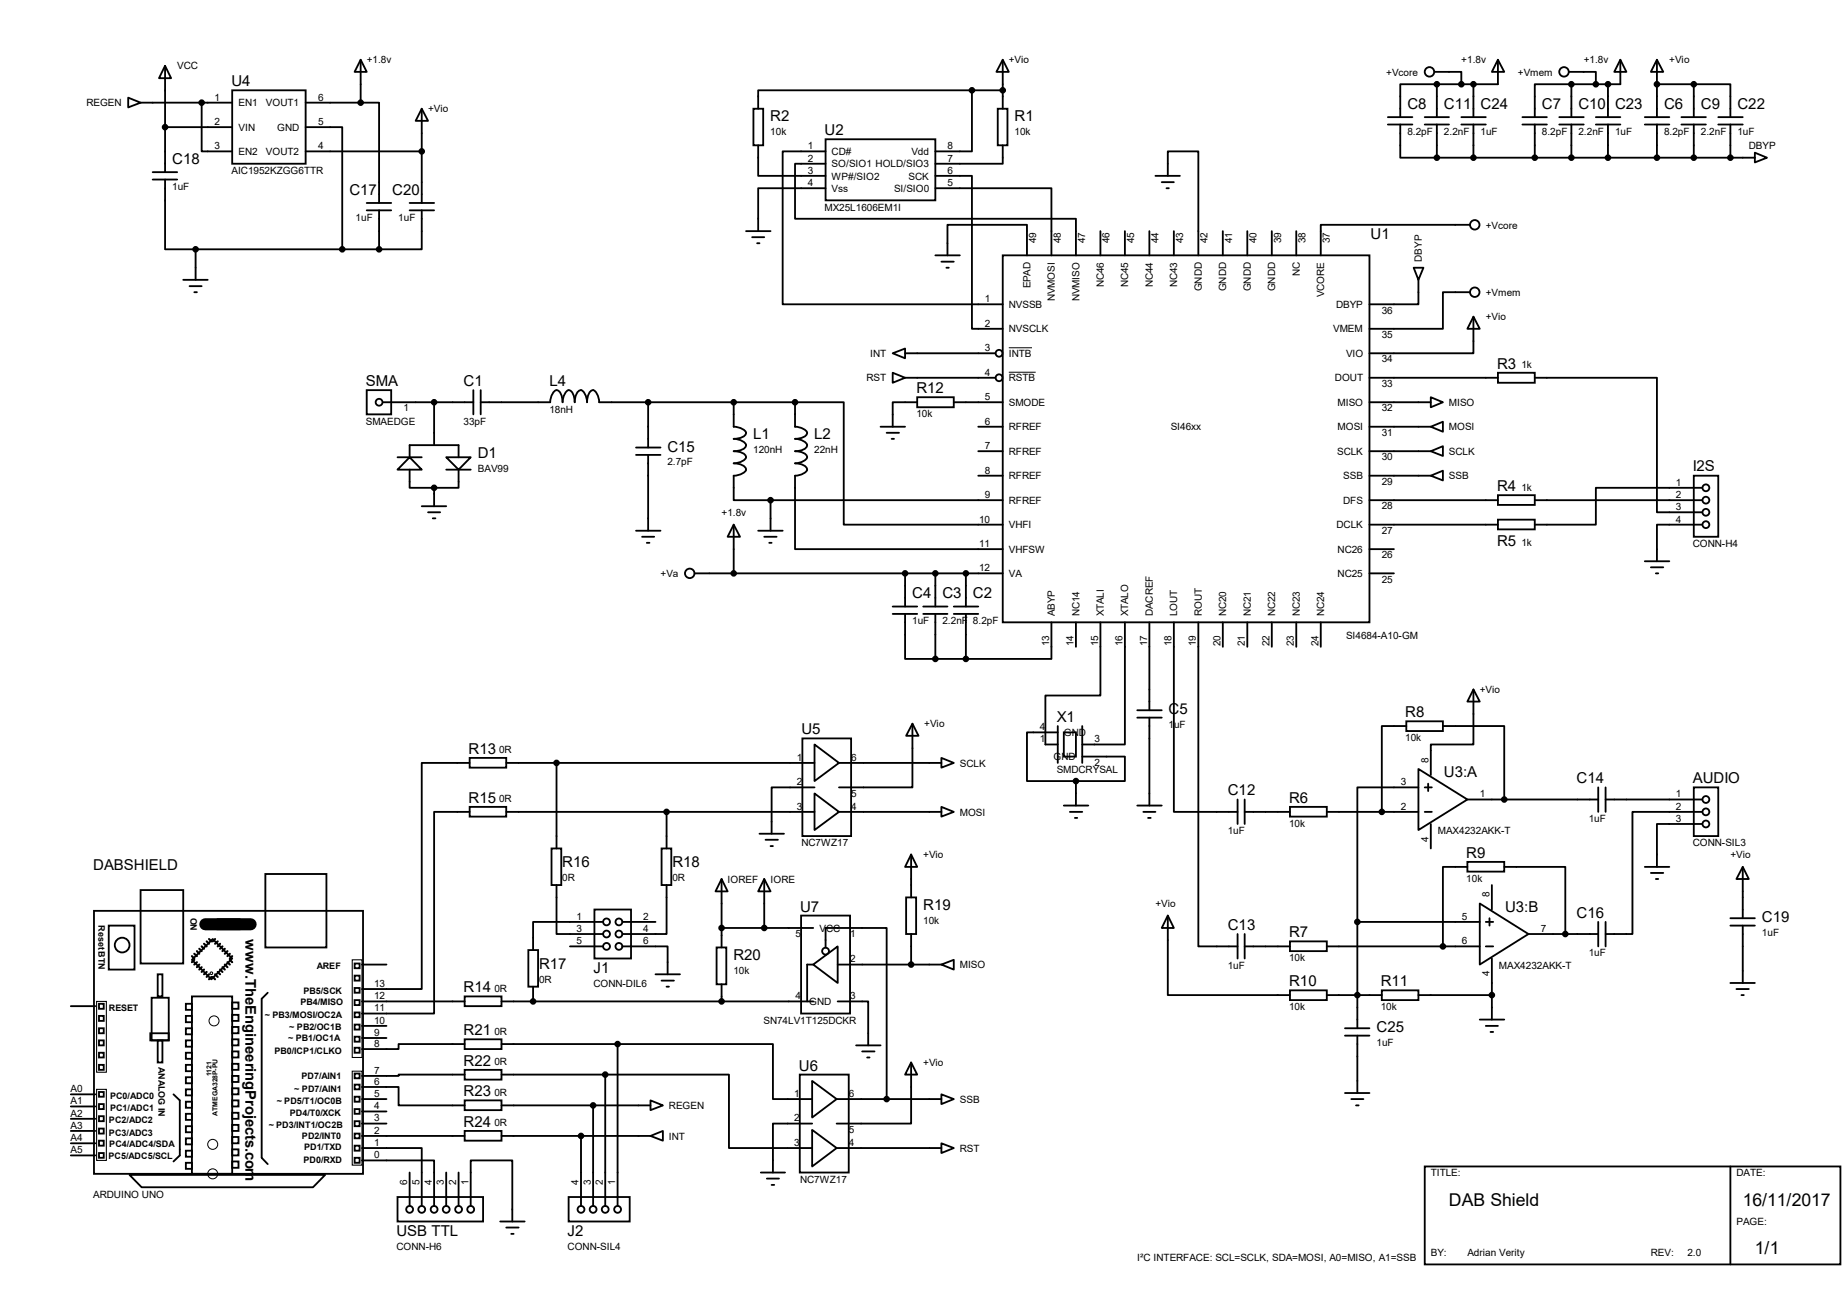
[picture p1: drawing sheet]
<svg xmlns="http://www.w3.org/2000/svg" width="297mm" height="210mm" viewBox="0 0 297 210" stroke-linecap="round" stroke-linejoin="round" font-family="sans-serif">
<g fill="none" stroke="#000" stroke-width=".3">
<path d="M20.6 15.7l2 .8-2 .8zM22.6 16.5h14.7M26.5 10.6l1 2h-1.9zM26.5 10.6v17.1M32.4 16.5v7.8h4.9M37.3 14.5h11.8v11.8h-11.8zM49.1 16.5h8.9M58 9.6l1 2h-2zM58 16.5h3v16.1M58 9.6v6.9M67.8 17.5l1 1.9h-2zM67.8 17.5v15.1"/>
<path d="M121.2 17.5h1.5v5.9h-1.5zM156.3 14.5v9.8h-5.9M156.3 14.5h-34.4v3M156.3 14.5h4.9M160.4 17.5h1.6v5.9h-1.6zM161.2 9.6l1 2h-2zM161.2 9.6v7.9M223.2 18.8h3.9M229.1 18.8h3.9M230.7 11.6h4.3v1.9M231.1 13.5h-5.9v5.3M231.1 13.5v5.3"/>
<path d="M235 18.8h3.9M236.9 13.5v5.3M240.9 9.6l1 2h-2zM240.9 9.6v3.9h-9.8M244.8 18.8h4M250.7 18.8h4M252.3 11.6h4.3v1.9M252.7 13.5h-5.9v5.3M252.7 13.5v5.3M256.6 18.8h4M258.6 13.5v5.3M260.6 9.6l.9 2h-1.9z"/>
<path d="M260.6 9.6v3.9h-7.9M264.5 18.8h3.9M266.4 9.6l1.1 2h-2zM266.4 13.5h.1M266.4 9.6v9.2M266.4 13.5h6M270.4 18.8h3.9M272.4 13.5h5.9v5.3M272.4 13.5v5.3M276.3 18.8h3.9M24.6 27.7h3.9M24.6 28.9h3.9"/>
<path d="M26.5 28.9v11.2h5M26.5 20.4h10.8M49.1 20.4h5.9v19.7M49.1 24.3h18.7M59 32.6h3.9M59 33.8h3.9M61 33.8v6.3M65.9 32.6h3.9M65.9 33.8h3.9M67.8 33.8v6.3h-6.8M120 37.2h3.9M120.9 38.1h2"/>
<path d="M121.8 39.1h.3M121.9 23.4v4.9h10.9M132.8 22.4h17.6v9.8h-17.6zM132.8 24.3h-6.9v24.6h35.3M132.8 26.3h-5v8.9h45.2v5.9M132.8 30.3h-10.9v6.9M150.4 30.3h18.7v10.8M150.4 28.3h5.9v24.6h4.9M161.2 23.4v2.9h-10.8M177 37.2v3.9M180.9 37.2v3.9M184.8 37.2v3.9"/>
<path d="M185.8 28.3h3.9M186.8 29.3h2M187.6 30.3h.4M187.8 28.3v-4h4.9v16.8M188.8 37.2v3.9M196.6 37.2v3.9M200.6 37.2v3.9M204.5 37.2v3.9M208.4 37.2v3.9M223.2 20h3.9M225.2 20v5.4h5.9M229.1 20h3.9"/>
<path d="M231.1 20v5.4M231.1 25.4h51.1M235 20h3.9M236.3 36.2h-23.9v4.9M236.9 20v5.4M244.8 20h4M246.8 20v5.4M250.7 20h4M252.7 20v5.4M256.6 20h4M258.6 20v5.4M264.5 20h3.9"/>
<path d="M266.4 20v5.4M270.4 20h3.9M272.4 20v5.4M276.3 20h3.9M278.3 20v5.4M282.2 24.6l1.9 .8-1.9 .7zM29.5 45h3.9M30.5 46h1.9M31.2 47h.5M31.5 40.1v4.9M31.5 40.1h29.5M143.6 59.9l1.9 .8-1.9 .9z"/>
<path d="M143.6 56.8l1.9-.8v1.6zM145.5 56.8h14.6M150.4 41.1h3.9M151.4 42.1h2M152.2 43.1h.4M152.4 41.1v-4.9h12.7v4.9M161.2 41.1h59v59h-59zM227.3 43.1h1.6l-.8 1.9zM228.1 45v3.9h-7.9M236.3 47h-4.3v5.9h-11.8M236.9 50.9l1.1 2h-2zM236.9 50.9v5.9h-16.7"/>
<path d="M240.9 59.9h5.9v1.7h-5.9zM59 62.7h3.9v3.9h-3.9zM61.6 64.7h14.5M63.9 73.5h3.9M65.9 73.5l1.9 2h-3.9zM65.9 75.5v2.9h3.9M65.9 73.5v-1.9h7.8v1.9M69.8 64.7v6.9M69.8 78.4v3M71.8 73.5h3.9l-2 2zM71.8 75.5h3.9M73.7 75.5v2.9h-3.9"/>
<path d="M76.1 62.7v3.9M77.3 64.7h11.2a2.14 2.14 0 0 1 1-2 1.38 1.38 0 0 1 .9 1.4l.1 .6a2.21 2.21 0 0 1 .9-2 1.38 1.38 0 0 1 1 1.4v.6a2.36 2.36 0 0 1 .7-1.9l.3-.1a1.92 1.92 0 0 1 1 2 2.39 2.39 0 0 1 .6-1.9l.4-.1a1.92 1.92 0 0 1 1 2h31.4M77.3 62.7v3.9M102.3 72h3.9M102.3 73.2h3.9M104.2 64.7v7.3M104.2 73.2v12.1M118 64.7v3.9a2.25 2.25 0 0 1 2 1 1.38 1.38 0 0 1-1.4 .9l-.6 .1a2.18 2.18 0 0 1 2 1 1.38 1.38 0 0 1-1.4 .9l-.6 .1a2.45 2.45 0 0 1 1.9 .6l.1 .3a1.94 1.94 0 0 1-2 1 2.41 2.41 0 0 1 1.9 .7l.1 .3a1.94 1.94 0 0 1-2 1v3.9h5.9M127.8 64.7v3.9a2.21 2.21 0 0 1 2 1 1.38 1.38 0 0 1-1.4 .9l-.6 .1a2.14 2.14 0 0 1 2 1 1.38 1.38 0 0 1-1.4 .9l-.6 .1a2.39 2.39 0 0 1 1.9 .6l.1 .3a1.92 1.92 0 0 1-2 1 2.36 2.36 0 0 1 1.9 .7l.1 .3a1.92 1.92 0 0 1-2 1v11.8h33.4M127.8 64.7h7.9v19.7h25.5M141.6 68.6h3.9M142.6 69.6h2"/>
<path d="M143.4 70.6h.4M145.5 60.7h14.6M147.5 63.9h5.9v1.6h-5.9zM147.5 64.7h-3.9v3.9M153.4 64.7h7.8M157.3 72.6h3.9M157.3 68.6h3.9M157.3 76.5h3.9M220.2 64.7h9.9M220.2 60.7h20.7M220.2 72.6h9.9M220.2 68.6h9.9"/>
<path d="M220.2 76.5h9.9M230.1 72.6l1.9-.8v1.5zM230.1 68.6l1.9-.8v1.6zM230.1 76.5l1.9-.8v1.6zM230.1 63.9l1.9 .8-1.9 .8zM240.9 79.6h5.9v1.6h-5.9zM246.8 60.7h19.6v21.7h7.3M272.4 76.5h3.9v9.8h-3.9zM273.7 78.4h-17.1v6h-9.8M67.8 81.4h4M68.8 82.4h2M69.6 83.4h.4"/>
<path d="M102.3 85.3h3.9M103.3 86.3h1.9M104 87.3h.4M111.7 92.2h49.5M118 84.4l1 1.9h-2zM118 84.4v7.8M121.9 85.3h4M122.9 86.3h2M123.7 87.3h.4M123.9 80.4v4.9M123.9 80.4h37.3M143.6 97.5h3.9"/>
<path d="M143.6 98.7h3.9M145.5 98.7v7.3h4.9M145.5 92.2v5.3M148.5 97.5h3.9M148.5 98.7h3.9M150.4 92.2v5.3M150.4 98.7v7.3M153.4 97.5h3.9M153.4 98.7h3.9M155.3 92.2v5.3M155.3 98.7v7.3M220.2 92.2h4"/>
<path d="M220.2 80.4h20.7M220.2 84.4h20.7M220.2 88.3h4M240.9 83.6h5.9v1.5h-5.9zM246.8 80.4h26.9M264.5 90.3h3.9M265.5 91.2h2M266.3 92.2h.4M273.7 84.4h-7.3v5.9M129 118.7h7.9v15.8h-7.9zM131 119.7l3.9 3-3.9 2.9zM146.7 116.4l1 1.9h-2z"/>
<path d="M146.7 116.4v10.2h-11.8M150.4 106h4.9M169.1 100.1v5.9h-13.8M170.1 117.8h-5v7.8h7.9M170.1 116.8v5.9M171.1 117.8h1.9v3.9h-1.9zM173 100.1v3.9M174 116.8v5.9M177 100.1v11.7h-8.9v7.9h2M180.9 100.1v19.6h-6.9M182.9 115.4h3.9M182.9 114.2h3.9"/>
<path d="M184.8 100.1v14.1M184.8 115.4v14.1M188.8 100.1v30.5h10.2M192.7 100.1v52.1h6.3M196.6 100.1v3.9M200.6 100.1v3.9M204.5 100.1v3.9M208.4 100.1v3.9M212.4 100.1v3.9M226.1 116h5.9v1.6h-5.9zM226.1 116.8h-3.9v13.8M232 116.8h9.9v11.8"/>
<path d="M236.9 110.9l1.1 1.9h-2zM236.9 110.9v8.8h-6.8v4.9M75.5 121.9h5.9v1.5h-5.9zM75.5 129.8h5.9v1.5h-5.9zM75.5 122.7h-7.7v36.3h-9.6M75.5 130.6h-5.7v32.4h-11.6M81.4 130.6h49.6M81.4 122.7h49.6M88.7 136.4h1.6v5.9h-1.6zM89.5 122.7v13.7M106.4 136.4h1.5v5.9h-1.5zM107.2 130.6v5.8"/>
<path d="M122.1 134.1h4M123.1 135h2M123.9 136.1h.4M131 127.6l3.9 3-3.9 2.9zM131 126.6h-6.9v7.5M134.9 130.6h16.5M134.9 122.7h16.5M146.5 137.4l1 2h-2zM146.5 137.4v6.9M151.4 129.8l2 .8-2 .7zM151.4 121.9l2 .8-2 .7zM171.1 129.5h3.9"/>
<path d="M172 130.6h2M172.8 131.5h.4M173 125.6v3.9M174 121.7h6.9v3.9h-7.9M182.9 129.5h3.9M183.9 130.6h1.9M184.6 131.5h.4M199 128.6v3.9M200.2 130.6h7.2M200.2 128.6v3.9M207.4 129.8h6v1.5h-6zM213.4 130.6h14.7"/>
<path d="M228.1 123.7l7.9 4.9-7.9 4.9zM228.1 126.6h-9.8v21.7M229.1 130.6h1.2M229.1 126.6h1.2M229.7 126v1.2M230.1 132.5v3.9M236 138.6h5.9v1.6h-5.9zM236 139.4h-4v12.8M236 128.6h21M241.9 139.4h9.8v10.8M257 126.6v4M258.2 128.6h15.5"/>
<path d="M258.2 126.6v4M264.5 139.4h3.9M272.4 126.6h3.9v7.9h-3.9zM273.7 132.5h-7.3v6.9M273.7 130.6h-11.2v19.6h-4.3M280.2 139.4l1 2h-2zM280.2 139.4v8.3M15.1 146.5h43.3v42.3h-43.3zM17.5 148.8h4.1v7.1h-4.1zM22.6 143.1h6.9v11.8h-6.9zM25.4 156.7h.7v3.5h-.7zM34.2 151l3.1 3.1-3.3 3.4-3.1-3.2z"/>
<path d="M35 147.8h3.5v1.6h-3.5zM42.7 140.5h9.8v11.9h-9.8zM43.1 159.6l-1 1v25.6l1 1M57 154.9h.8v.8h-.8zM57 158.9h.8v.7h-.8zM57 156.9h.8v.8h-.8zM58.2 155.1h3.9M85 152.8h1.5v5.9h-1.5zM85.7 158.7v2.3M89.5 142.3v7.9h7.4M91.7 152.2h5.2M95.6 146.3h5.9v7.8h-5.9z"/>
<path d="M96.9 148.3h-11.2v4.5M100.1 152.2h7.3v4.5M100.1 148.3h5.3M105.4 156.7h3.9M106.4 157.7h2M107.2 142.3v7.9h-7.1M107.2 158.7h.4M115.2 152.4h1.6v5.9h-1.6zM116 141.4l1 1.9h-1.9zM116 141.4v11M116 158.3v2.7M116 149.2h14.8"/>
<path d="M122.9 141.4l1 1.9h-2zM122.9 141.4v7.8M128.8 147.2h7.9v15.8h-7.9zM130.8 155.1l3.9-2.9v5.9zM130.8 155.1h-1v5.9M132.8 152.4v-3.2h9.8v27.5M134.7 155.1h16.7M145.7 144.3h1.6v5.9h-1.6zM146.5 150.2v4.9M151.4 155.1l2-.8v1.6zM187.8 147.2l1 2h-2zM187.8 147.2v12.8h19.6"/>
<path d="M199 150.2v3.9M200.2 152.2h7.2M200.2 150.2v3.9M207.4 151.4h6v1.6h-6zM207.4 159.3h6v1.5h-6zM213.4 152.2h24.6M218.3 148.3h19.7M218.3 148.3v17.1M222.2 159.3h5.9v1.5h-5.9zM238 145.3l7.8 4.9-7.8 4.9zM238.9 152.2h1.2M238.9 148.3h1.2"/>
<path d="M239.5 147.7v1.1M239.9 142.3v4M239.9 154.1v9.9M245.8 150.2h11.2M257 148.3v3.9M258.2 148.3v3.9M265.5 140.4h2M266.3 141.4h.4M278.3 147.7h3.9M278.3 148.8h3.9M278.3 158.1h3.9M279.2 159h2"/>
<path d="M280.2 148.8v9.3M11.4 179.9h3.9M11.4 177.9h3.9M11.4 176h3.9M11.4 161.8h3.9M15.9 163.4h.8v.8h-.8zM15.9 167.3h.8v.8h-.8zM15.9 171.2h.8v.8h-.8zM15.9 169.3h.8v.8h-.8zM15.9 165.4h.8v.8h-.8zM15.9 161.4h.8v.8h-.8zM15.9 175.6h.8v.8h-.8z"/>
<path d="M15.9 177.5h.8v.9h-.8zM15.9 179.5h.8v.8h-.8zM24.2 166.2h2.9v1.1h-2.9zM24.4 160.4h2.7v6.9h-2.7zM25.4 167.3h.7v3.6h-.7zM27.9 176l1 1v8.8l-1 1M29.9 161.4h1v1h-1zM29.9 163.4h1v1h-1zM29.9 165.4h1v.9h-1zM29.9 167.3h1v1h-1zM29.9 169.3h1v1h-1zM29.9 171.2h1v1.1h-1z"/>
<path d="M29.9 173.2h1v1h-1zM29.9 175.2h1v.9h-1zM29.9 177.2h1v.9h-1zM29.9 179.1h1v1h-1zM30.9 160.2h6.4v28.6h-6.4zM37.3 161.2h1.1v1h-1.1zM37.3 163.2h1.1v1h-1.1zM37.3 165.1h1.1v1.1h-1.1zM37.3 167.1h1.1v1h-1.1zM37.3 169.1h1.1v1h-1.1zM37.3 171.1h1.1v.9h-1.1zM37.3 173h1.1v1h-1.1z"/>
<path d="M37.3 175h1.1v1h-1.1zM37.3 177h1.1v.9h-1.1zM37.3 178.9h1.1v1h-1.1zM57 160.8h.8v.8h-.8zM57 162.8h.8v.8h-.8zM57 164.8h.8v.8h-.8zM57 166.7h.8v.8h-.8zM57 168.5h.8v.8h-.8zM57 172.6h.8v.8h-.8zM57 174.4h.8v.8h-.8zM57 176.4h.8v.8h-.8zM57 178.4h.8v.7h-.8z"/>
<path d="M58.2 174.8h5.9v3h10.6M58.2 161h16.5M58.2 176.7h3.9M58.2 178.7h3.9M58.2 166.9h3.9M58.2 165h3.9M74.7 160.2h5.9v1.6h-5.9zM74.7 172h5.9v1.6h-5.9zM74.7 177h5.9v1.5h-5.9zM74.7 167.1h5.9v1.6h-5.9zM74.7 172.8h-10.6v.2h-5.9M74.7 167.9h-10.6v.8h-5.9"/>
<path d="M80.6 161h50.2M80.6 172.8h16.7M80.6 167.9h18.7M80.6 177.8h24M95.4 177.8v16.1M97.3 172.8h19.9v11.8h13.4M97.3 172.8v21.1M99.3 167.9h25v8.8h6.3M99.3 167.9v26M104.6 177l2 .8-2 .7zM128.6 172.8h7.9v15.8h-7.9zM130.6 173.8l3.9 2.9-3.9 3z"/>
<path d="M134.5 176.7h16.9M134.7 161h4.9v7.1M137.7 168.1h3.9M138.6 169.1h2M139.4 170.1h.4M146.5 170.9l1 1.9h-2zM146.5 170.9v9.8h-12M151.4 176l2 .7-2 .8zM213.4 160h8.8M216.3 165.4h3.9M216.3 166.5h3.9M216.3 175.8h3.9"/>
<path d="M217.3 176.7h1.9M218.1 177.8h.4M218.3 166.5v9.3M228.1 160h11.8M238 164h3.9M238.9 165h2M239.7 165.9h.4M280 160h.4M11.4 185.8h3.9M11.4 183.9h3.9M11.4 181.9h3.9M15.9 181.5h.8v.8h-.8z"/>
<path d="M15.9 183.4h.8v.8h-.8zM15.9 185.4h.8v.8h-.8zM20.8 188.9h31.5l-2 2h-27.5zM29.9 181.1h1v1h-1zM29.9 183h1v1h-1zM29.9 185h1v1h-1zM29.9 187h1v1h-1zM37.3 180.9h1.1v1h-1.1zM37.3 182.8h1.1v1.1h-1.1zM37.3 184.8h1.1v1h-1.1zM37.3 186.8h1.1v1h-1.1zM57 180.3h.8v.8h-.8z"/>
<path d="M57 182.3h.8v.7h-.8zM57 184.2h.8v.8h-.8zM57 186.2h.8v.8h-.8zM58.2 186.6h11.6v7.3M58.2 184.6h9.6v9.3M58.2 182.7h16.5M58.2 180.7h3.9M63.9 192.5h13.8v3.9h-13.8zM65.9 188.6v5.3M71.8 188.6v5.3M73.7 188.6v5.3M74.7 181.9h5.9v1.5h-5.9z"/>
<path d="M75.7 193.9v-7.3h6.7v9.8M80.4 196.4h4M80.6 182.7h24M81.4 197.4h2M82.2 198.4h.4M91.4 192.5h9.9v3.9h-9.9zM93.4 182.7v11.2M104.6 182.7l2-.8v1.5zM122.3 188.6h3.9M123.3 189.5h2M124.1 190.5h.4M130.6 181.7l3.9 2.9-3.9 3z"/>
<path d="M130.6 180.7h-6.3v7.9M134.5 184.6h16.9M151.4 183.9l2 .7-2 .8zM229.1 187.6h66.9v15.7h-66.9zM278.3 187.6v15.7"/>
<circle cx="229.9" cy="11.6" r=".76"/>
<circle cx="251.5" cy="11.6" r=".76"/>
<circle cx="237.2" cy="36.2" r=".76"/>
<circle cx="160.7" cy="56.8" r=".55"/>
<circle cx="237.2" cy="47" r=".76"/>
<circle cx="61" cy="64.7" r=".55"/>
<circle cx="160.7" cy="60.7" r=".55"/>
<circle cx="274.3" cy="78.4" r=".55"/>
<circle cx="110.9" cy="92.2" r=".76"/>
<circle cx="274.3" cy="80.4" r=".55"/>
<circle cx="274.3" cy="84.4" r=".55"/>
<circle cx="274.3" cy="82.4" r=".55"/>
<circle cx="274.3" cy="132.5" r=".55"/>
<circle cx="274.3" cy="128.6" r=".55"/>
<circle cx="274.3" cy="130.6" r=".55"/>
<circle cx="19.6" cy="152" r="1.19"/>
<circle cx="97.5" cy="150.2" r=".55"/>
<circle cx="97.5" cy="152.2" r=".55"/>
<circle cx="97.5" cy="148.3" r=".55"/>
<circle cx="99.5" cy="148.3" r=".55"/>
<circle cx="99.5" cy="150.2" r=".55"/>
<circle cx="99.5" cy="152.2" r=".55"/>
<circle cx="132.8" cy="153" r=".55"/>
<circle cx="65.9" cy="194.5" r=".55"/>
<circle cx="67.8" cy="194.5" r=".55"/>
<circle cx="69.8" cy="194.5" r=".55"/>
<circle cx="71.8" cy="194.5" r=".55"/>
<circle cx="73.7" cy="194.5" r=".55"/>
<circle cx="75.7" cy="194.5" r=".55"/>
<circle cx="93.4" cy="194.5" r=".55"/>
<circle cx="95.4" cy="194.5" r=".55"/>
<circle cx="97.3" cy="194.5" r=".55"/>
<circle cx="99.3" cy="194.5" r=".55"/>
</g>
<path d="M33 148.6h7.3" fill="none" stroke="#000" stroke-width="1.9"/>
<g fill="none" stroke="#000" stroke-width=".34">
<path d="M30.9 153.8l.3 .3M31.2 153.4l.5 .4M31.2 154.3l-.3 .4M31.7 153l.3 .4M31.7 154.7l-.5 .4M32 152.6l.4 .4M32 155.1l-.3 .4M32.4 152.2l.4 .4M32.4 155.5l-.4 .4M32.8 151.8l.4 .4M32.8 155.9l-.4 .4M33.2 151.4l.4 .4"/>
<path d="M33.2 156.3l-.4 .4M33.6 151l.4 .4M33.6 156.7l-.4 .4M34 157.1l-.4 .4M34.2 157.1l.4 .4M34.6 156.7l.4 .4M34.6 151l-.4 .4M35 156.3l.4 .4M35 151.4l-.4 .4M35.4 155.9l.4 .4M35.4 151.8l-.4 .4M35.8 155.5l.4 .4"/>
<path d="M35.8 152.2l-.4 .4M36.2 155.1l.4 .4M36.2 152.6l-.4 .4M36.6 154.7l.4 .4M36.6 153l-.4 .4M37 154.3l.3 .4M37 153.4l-.4 .4M37.3 153.8l-.3 .3"/>
</g>
<g fill="none" stroke="#000" stroke-width=".16">
<path d="M162.2 55.9h3.7M162.2 59.9h4.3"/>
<circle cx="34" cy="156.5" r=".21"/>
<circle cx="34.4" cy="164.2" r=".8"/>
<circle cx="34.2" cy="184" r=".8"/>
<circle cx="34.2" cy="188.8" r=".8"/>
</g>
<path d="M56.6 154.3h1.6v15.8h-1.6zM15.5 161h1.6v11.4h-1.6zM15.5 175.2h1.6v11.4h-1.6zM56.6 172.3h1.6v15.1h-1.6z" fill="none" stroke="#000" stroke-width=".17"/>
<g fill="#000" stroke="#000" stroke-width=".3">
<circle cx="32.4" cy="16.5" r=".38"/>
<circle cx="58" cy="16.5" r=".38"/>
<circle cx="156.3" cy="14.5" r=".38"/>
<circle cx="161.2" cy="14.5" r=".38"/>
<circle cx="231.1" cy="13.5" r=".38"/>
<circle cx="235" cy="13.5" r=".38"/>
<circle cx="236.9" cy="13.5" r=".38"/>
<circle cx="252.7" cy="13.5" r=".38"/>
<circle cx="256.6" cy="13.5" r=".38"/>
<circle cx="258.6" cy="13.5" r=".38"/>
<circle cx="266.4" cy="13.5" r=".38"/>
<circle cx="272.4" cy="13.5" r=".38"/>
<circle cx="26.5" cy="20.4" r=".38"/>
<circle cx="67.8" cy="24.3" r=".38"/>
<circle cx="231.1" cy="25.4" r=".38"/>
<circle cx="236.9" cy="25.4" r=".38"/>
<circle cx="246.8" cy="25.4" r=".38"/>
<circle cx="252.7" cy="25.4" r=".38"/>
<circle cx="258.6" cy="25.4" r=".38"/>
<circle cx="266.4" cy="25.4" r=".38"/>
<circle cx="272.4" cy="25.4" r=".38"/>
<circle cx="278.3" cy="25.4" r=".38"/>
<circle cx="31.5" cy="40.1" r=".38"/>
<circle cx="55" cy="40.1" r=".38"/>
<circle cx="61" cy="40.1" r=".38"/>
<circle cx="69.8" cy="78.4" r=".38"/>
<circle cx="69.8" cy="64.7" r=".38"/>
<circle cx="104.2" cy="64.7" r=".38"/>
<circle cx="118" cy="64.7" r=".38"/>
<circle cx="127.8" cy="64.7" r=".38"/>
<circle cx="118" cy="92.2" r=".38"/>
<circle cx="123.9" cy="80.4" r=".38"/>
<circle cx="145.5" cy="92.2" r=".38"/>
<circle cx="150.4" cy="92.2" r=".38"/>
<circle cx="155.3" cy="92.2" r=".38"/>
<circle cx="150.4" cy="106" r=".38"/>
<circle cx="155.3" cy="106" r=".38"/>
<circle cx="89.5" cy="122.7" r=".38"/>
<circle cx="107.2" cy="130.6" r=".38"/>
<circle cx="173" cy="125.6" r=".38"/>
<circle cx="222.2" cy="130.6" r=".38"/>
<circle cx="241.9" cy="128.6" r=".38"/>
<circle cx="116" cy="149.2" r=".38"/>
<circle cx="122.9" cy="149.2" r=".38"/>
<circle cx="146.5" cy="155.1" r=".38"/>
<circle cx="218.3" cy="148.3" r=".38"/>
<circle cx="232" cy="152.2" r=".38"/>
<circle cx="251.7" cy="150.2" r=".38"/>
<circle cx="85.7" cy="161" r=".38"/>
<circle cx="95.4" cy="177.8" r=".38"/>
<circle cx="97.3" cy="172.8" r=".38"/>
<circle cx="99.3" cy="167.9" r=".38"/>
<circle cx="116" cy="161" r=".38"/>
<circle cx="142.6" cy="176.7" r=".38"/>
<circle cx="218.3" cy="160" r=".38"/>
<circle cx="239.9" cy="160" r=".38"/>
<circle cx="93.4" cy="182.7" r=".38"/>
</g>
<g font-size="2.8">
<text x="233" y="193.9">DAB Shield</text>
<text x="280.2" y="193.9">16/11/2017</text>
<text x="282.2" y="201.7">1/1</text>
</g>
<g font-size="2.4">
<text x="37.2" y="13.8">U4</text>
<text x="226.3" y="17.6">C8</text>
<text x="232.2" y="17.6">C11 C24</text>
<text x="247.9" y="17.6">C7</text>
<text x="253.8" y="17.6">C10 C23</text>
<text x="267.6" y="17.6">C6</text>
<text x="273.5" y="17.6">C9</text>
<text x="279.4" y="17.6">C22</text>
<text x="123.9" y="19.5">R2</text>
<text x="132.6" y="21.7">U2</text>
<text x="163.2" y="19.5">R1</text>
<text x="27.7" y="26.4">C18</text>
<text x="56.2" y="31.3">C17</text>
<text x="63.1" y="31.3">C20</text>
<text x="220.4" y="38.4">U1</text>
<text x="240.7" y="59.3">R3</text>
<text x="58.8" y="62.1">SMA</text>
<text x="74.5" y="62.1">C1</text>
<text x="88.3" y="62.1">L4</text>
<text x="147.4" y="63.2">R12</text>
<text x="121.1" y="70.7">L1</text>
<text x="130.9" y="70.7">L2</text>
<text x="76.8" y="73.6">D1</text>
<text x="107.3" y="72.6">C15</text>
<text x="272.2" y="75.8">I2S</text>
<text x="240.7" y="79">R4</text>
<text x="240.7" y="87.8">R5</text>
<text x="146.7" y="96.2">C4</text>
<text x="151.6" y="96.2">C3</text>
<text x="156.5" y="96.2">C2</text>
<text x="128.9" y="118.1">U5</text>
<text x="169.9" y="116.1">X1</text>
<text x="187.9" y="114.9">C5</text>
<text x="226" y="115.3">R8</text>
<text x="75.4" y="121.2">R13</text>
<text x="232.2" y="125">U3:A</text>
<text x="253.5" y="125.9">C14</text>
<text x="272.2" y="125.9">AUDIO</text>
<text x="75.4" y="129.1">R15</text>
<text x="197.4" y="127.9">C12</text>
<text x="207.3" y="129.1">R6</text>
<text x="235.8" y="137.9">R9</text>
<text x="15" y="139.9">DABSHIELD</text>
<text x="90.4" y="139.4">R16</text>
<text x="108.1" y="139.4">R18</text>
<text x="128.7" y="146.6">U7</text>
<text x="148.5" y="146.3">R19</text>
<text x="197.4" y="149.5">C13</text>
<text x="242" y="146.6">U3:B</text>
<text x="253.5" y="147.6">C16</text>
<text x="283.3" y="148.3">C19</text>
<text x="39.5" y="151" transform="rotate(90 39.5 151)">www.TheEngineeringProjects.com</text>
<text x="86.7" y="155.8">R17</text>
<text x="117.9" y="154.4">R20</text>
<text x="207.3" y="150.7">R7</text>
<text x="74.5" y="159.6">R14</text>
<text x="95.4" y="156.4">J1</text>
<text x="207.3" y="158.6">R10</text>
<text x="222" y="158.6">R11</text>
<text x="74.5" y="166.5">R21</text>
<text x="221.4" y="166">C25</text>
<text x="74.5" y="171.4">R22</text>
<text x="128.5" y="172.2">U6</text>
<text x="74.5" y="176.3">R23</text>
<text x="74.5" y="181.2">R24</text>
<text x="63.8" y="198.8">USB TTL</text>
<text x="91.3" y="198.8">J2</text>
</g>
<g font-size="1.6">
<text x="28.5" y="11.2">VCC</text>
<text x="59" y="10.2">+1.8v</text>
<text x="162.2" y="10.2">+Vio</text>
<text x="235" y="10.2">+1.8v</text>
<text x="254.7" y="10.2">+1.8v</text>
<text x="268.4" y="10.2">+Vio</text>
<text x="13.9" y="17.1">REGEN</text>
<text x="34.5" y="16.2">1</text>
<text x="38.4" y="17.1">EN1</text>
<text x="42.8" y="17.1">VOUT1</text>
<text x="51.1" y="16.2">6</text>
<text x="222.9" y="12.1">+Vcore</text>
<text x="244.1" y="12.1">+Vmem</text>
<text x="34.5" y="20.1">2</text>
<text x="38.4" y="21">VIN</text>
<text x="44.6" y="21">GND</text>
<text x="51.1" y="20.1">5</text>
<text x="68.8" y="18.1">+Vio</text>
<text x="123.9" y="21.8">10k</text>
<text x="163.2" y="21.8">10k</text>
<text x="226.3" y="21.8">8.2pF</text>
<text x="232.2" y="21.8">2.2nF</text>
<text x="238.1" y="21.8">1uF</text>
<text x="247.9" y="21.8">8.2pF</text>
<text x="253.8" y="21.8">2.2nF</text>
<text x="259.7" y="21.8">1uF</text>
<text x="267.6" y="21.8">8.2pF</text>
<text x="273.5" y="21.8">2.2nF</text>
<text x="279.4" y="21.8">1uF</text>
<text x="281.2" y="24">DBYP</text>
<text x="34.5" y="24">3</text>
<text x="37.2" y="28">AIC1952KZGG6TTR</text>
<text x="38.4" y="24.9">EN2</text>
<text x="42.8" y="24.9">VOUT2</text>
<text x="51.1" y="24">4</text>
<text x="129.9" y="24">1</text>
<text x="129.9" y="26">2</text>
<text x="129.9" y="27.9">3</text>
<text x="129.9" y="29.9">4</text>
<text x="133.7" y="24.9">CD#</text>
<text x="133.7" y="26.9">SO/SIO1 HOLD/SIO3</text>
<text x="133.7" y="28.9">WP#/SIO2</text>
<text x="146.1" y="28.9">SCK</text>
<text x="146.6" y="24.9">Vdd</text>
<text x="152.4" y="29.9">5</text>
<text x="152.4" y="27.9">6</text>
<text x="152.4" y="26">7</text>
<text x="152.4" y="24">8</text>
<text x="27.7" y="30.6">1uF</text>
<text x="57.2" y="35.5">1uF</text>
<text x="64.1" y="35.5">1uF</text>
<text x="132.6" y="33.9">MX25L1606EM1I</text>
<text x="133.7" y="30.9">Vss</text>
<text x="143.8" y="30.9">SI/SIO0</text>
<text x="166.6" y="39.1" transform="rotate(-90 166.6 39.1)">49</text>
<text x="170.6" y="39.1" transform="rotate(-90 170.6 39.1)">48</text>
<text x="174.5" y="39.1" transform="rotate(-90 174.5 39.1)">47</text>
<text x="178.4" y="39.1" transform="rotate(-90 178.4 39.1)">46</text>
<text x="182.4" y="39.1" transform="rotate(-90 182.4 39.1)">45</text>
<text x="186.3" y="39.1" transform="rotate(-90 186.3 39.1)">44</text>
<text x="190.2" y="39.1" transform="rotate(-90 190.2 39.1)">43</text>
<text x="194.2" y="39.1" transform="rotate(-90 194.2 39.1)">42</text>
<text x="198.1" y="39.1" transform="rotate(-90 198.1 39.1)">41</text>
<text x="202.1" y="39.1" transform="rotate(-90 202.1 39.1)">40</text>
<text x="206" y="39.1" transform="rotate(-90 206 39.1)">39</text>
<text x="209.9" y="39.1" transform="rotate(-90 209.9 39.1)">38</text>
<text x="213.9" y="39.1" transform="rotate(-90 213.9 39.1)">37</text>
<text x="238.9" y="36.7">+Vcore</text>
<text x="165.7" y="46.4" transform="rotate(-90 165.7 46.4)">EPAD</text>
<text x="177.5" y="46.2" transform="rotate(-90 177.5 46.2)">NC46</text>
<text x="181.4" y="46.2" transform="rotate(-90 181.4 46.2)">NC45</text>
<text x="185.4" y="46.2" transform="rotate(-90 185.4 46.2)">NC44</text>
<text x="189.3" y="46.2" transform="rotate(-90 189.3 46.2)">NC43</text>
<text x="193.3" y="46.9" transform="rotate(-90 193.3 46.9)">GNDD</text>
<text x="197.2" y="46.9" transform="rotate(-90 197.2 46.9)">GNDD</text>
<text x="201.1" y="46.9" transform="rotate(-90 201.1 46.9)">GNDD</text>
<text x="205.1" y="46.9" transform="rotate(-90 205.1 46.9)">GNDD</text>
<text x="209" y="44.4" transform="rotate(-90 209 44.4)">NC</text>
<text x="212.9" y="47.8" transform="rotate(-90 212.9 47.8)">VCORE</text>
<text x="228.6" y="42.1" transform="rotate(-90 228.6 42.1)">DBYP</text>
<text x="238.9" y="47.6">+Vmem</text>
<text x="158.4" y="48.6">1</text>
<text x="158.4" y="52.5">2</text>
<text x="162.2" y="49.5">NVSSB</text>
<text x="162.2" y="53.5">NVSCLK</text>
<text x="169.6" y="48.5" transform="rotate(-90 169.6 48.5)">NVMOSI</text>
<text x="173.6" y="48.5" transform="rotate(-90 173.6 48.5)">NVMISO</text>
<text x="214.4" y="53.5">VMEM</text>
<text x="214.8" y="49.5">DBYP</text>
<text x="222.2" y="50.4">36</text>
<text x="238.9" y="51.5">+Vio</text>
<text x="140" y="57.4">INT</text>
<text x="158.4" y="56.5">3</text>
<text x="162.2" y="57.4">INTB</text>
<text x="216.5" y="57.4">VIO</text>
<text x="222.2" y="58.3">34</text>
<text x="222.2" y="54.4">35</text>
<text x="244.6" y="59.2">1k</text>
<text x="139.3" y="61.3">RST</text>
<text x="158.4" y="64.3">5</text>
<text x="158.4" y="60.4">4</text>
<text x="162.2" y="65.3">SMODE</text>
<text x="162.2" y="61.3">RSTB</text>
<text x="214.7" y="61.3">DOUT</text>
<text x="215.1" y="65.3">MISO</text>
<text x="222.2" y="62.2">33</text>
<text x="233" y="65.3">MISO</text>
<text x="58.8" y="68.3">SMAEDGE</text>
<text x="64.9" y="66.2">1</text>
<text x="74.5" y="68.3">33pF</text>
<text x="88.3" y="66.3">18nH</text>
<text x="147.4" y="67.1">10k</text>
<text x="158.4" y="68.3">6</text>
<text x="162.2" y="69.2">RFREF</text>
<text x="188.3" y="69.2">SI46xx</text>
<text x="215.1" y="69.2">MOSI</text>
<text x="222.2" y="70.1">31</text>
<text x="222.2" y="66.2">32</text>
<text x="233" y="69.2">MOSI</text>
<text x="76.8" y="75.9">BAV99</text>
<text x="107.3" y="74.8">2.7pF</text>
<text x="121.1" y="72.9">120nH</text>
<text x="130.9" y="72.9">22nH</text>
<text x="158.4" y="72.2">7</text>
<text x="158.4" y="76.2">8</text>
<text x="162.2" y="73.2">RFREF</text>
<text x="162.2" y="77.1">RFREF</text>
<text x="215" y="73.2">SCLK</text>
<text x="216" y="77.1">SSB</text>
<text x="222.2" y="78">29</text>
<text x="222.2" y="74">30</text>
<text x="233" y="73.2">SCLK</text>
<text x="233" y="77.1">SSB</text>
<text x="116" y="83">+1.8v</text>
<text x="158.4" y="80.1">9</text>
<text x="162.2" y="81">RFREF</text>
<text x="216" y="81">DFS</text>
<text x="222.2" y="81.9">28</text>
<text x="244.6" y="78.9">1k</text>
<text x="269.5" y="78.1">1</text>
<text x="269.5" y="80.1">2</text>
<text x="269.5" y="82">3</text>
<text x="157.4" y="84">10</text>
<text x="157.4" y="88">11</text>
<text x="162.2" y="85">VHFI</text>
<text x="162.2" y="88.9">VHFSW</text>
<text x="214.9" y="85">DCLK</text>
<text x="215.1" y="88.9">NC26</text>
<text x="222.2" y="89.8">26</text>
<text x="222.2" y="85.9">27</text>
<text x="244.6" y="87.8">1k</text>
<text x="269.5" y="84">4</text>
<text x="272.2" y="88">CONN-H4</text>
<text x="106.2" y="92.8">+Va</text>
<text x="157.4" y="91.9">12</text>
<text x="162.2" y="92.8">VA</text>
<text x="215.1" y="92.8">NC25</text>
<text x="222.2" y="93.7">25</text>
<text x="146.7" y="100.4">1uF</text>
<text x="151.6" y="100.4">2.2nF 8.2pF</text>
<text x="169.6" y="99.1" transform="rotate(-90 169.6 99.1)">ABYP</text>
<text x="173.6" y="99.1" transform="rotate(-90 173.6 99.1)">NC14</text>
<text x="177.5" y="99.1" transform="rotate(-90 177.5 99.1)">XTALI</text>
<text x="181.4" y="99.1" transform="rotate(-90 181.4 99.1)">XTALO</text>
<text x="185.4" y="99.1" transform="rotate(-90 185.4 99.1)">DACREF</text>
<text x="189.3" y="99.1" transform="rotate(-90 189.3 99.1)">LOUT</text>
<text x="193.3" y="99.1" transform="rotate(-90 193.3 99.1)">ROUT</text>
<text x="197.2" y="99.1" transform="rotate(-90 197.2 99.1)">NC20</text>
<text x="201.1" y="99.1" transform="rotate(-90 201.1 99.1)">NC21</text>
<text x="205.1" y="99.1" transform="rotate(-90 205.1 99.1)">NC22</text>
<text x="209" y="99.1" transform="rotate(-90 209 99.1)">NC23</text>
<text x="212.9" y="99.1" transform="rotate(-90 212.9 99.1)">NC24</text>
<text x="168.7" y="103.9" transform="rotate(-90 168.7 103.9)">13</text>
<text x="172.6" y="103.9" transform="rotate(-90 172.6 103.9)">14</text>
<text x="176.6" y="103.9" transform="rotate(-90 176.6 103.9)">15</text>
<text x="180.5" y="103.9" transform="rotate(-90 180.5 103.9)">16</text>
<text x="184.4" y="103.9" transform="rotate(-90 184.4 103.9)">17</text>
<text x="188.4" y="103.9" transform="rotate(-90 188.4 103.9)">18</text>
<text x="192.3" y="103.9" transform="rotate(-90 192.3 103.9)">19</text>
<text x="196.3" y="103.9" transform="rotate(-90 196.3 103.9)">20</text>
<text x="200.2" y="103.9" transform="rotate(-90 200.2 103.9)">21</text>
<text x="204.1" y="103.9" transform="rotate(-90 204.1 103.9)">22</text>
<text x="208.1" y="103.9" transform="rotate(-90 208.1 103.9)">23</text>
<text x="212" y="103.9" transform="rotate(-90 212 103.9)">24</text>
<text x="216.5" y="102.7">SI4684-A10-GM</text>
<text x="238" y="111.5">+Vio</text>
<text x="148.6" y="117">+Vio</text>
<text x="167.2" y="117.4">4</text>
<text x="167.2" y="119.4">1</text>
<text x="171.1" y="118.4">GND</text>
<text x="176" y="119.4">3</text>
<text x="187.9" y="117.1">1uF</text>
<text x="226" y="119.2">10k</text>
<text x="80.3" y="121.2">0R</text>
<text x="128.1" y="122.3">1</text>
<text x="136.9" y="122.3">6</text>
<text x="154.3" y="123.3">SCLK</text>
<text x="169.4" y="122.3">GND</text>
<text x="169.9" y="124.3">SMDCRYSAL</text>
<text x="176" y="123.1">2</text>
<text x="229.7" y="122.7" transform="rotate(-90 229.7 122.7)">8</text>
<text x="80.3" y="129">0R</text>
<text x="128.1" y="130.2">3</text>
<text x="128.1" y="126.3">2</text>
<text x="136.9" y="130.2">4</text>
<text x="136.9" y="128.1">5</text>
<text x="154.3" y="131.1">MOSI</text>
<text x="225.3" y="126.3">3</text>
<text x="225.3" y="130.2">2</text>
<text x="238" y="128.2">1</text>
<text x="269.5" y="128.2">1</text>
<text x="269.5" y="130.2">2</text>
<text x="128.9" y="136.1">NC7WZ17</text>
<text x="197.4" y="134.2">1uF</text>
<text x="207.3" y="133">10k</text>
<text x="229.7" y="135.3" transform="rotate(-90 229.7 135.3)">4</text>
<text x="231.2" y="134.2">MAX4232AKK-T</text>
<text x="255.5" y="132.2">1uF</text>
<text x="269.5" y="132.2">3</text>
<text x="272.2" y="136.1">CONN-SIL3</text>
<text x="90.4" y="141.7">0R</text>
<text x="108.1" y="141.7">0R</text>
<text x="117" y="141.9">IOREF</text>
<text x="123.9" y="141.9">IORE</text>
<text x="148.5" y="138">+Vio</text>
<text x="235.8" y="141.8">10k</text>
<text x="278.3" y="138">+Vio</text>
<text x="92.7" y="147.9">1</text>
<text x="92.7" y="149.9">3</text>
<text x="103.4" y="147.9">2</text>
<text x="103.4" y="149.9">4</text>
<text x="131.8" y="149.8">VCC</text>
<text x="148.5" y="148.6">10k</text>
<text x="185.8" y="145.9">+Vio</text>
<text x="235.1" y="147.9">5</text>
<text x="239.5" y="144.3" transform="rotate(-90 239.5 144.3)">8</text>
<text x="247.8" y="149.9">7</text>
<text x="92.7" y="151.8">5</text>
<text x="103.4" y="151.8">6</text>
<text x="127.9" y="150.7">5</text>
<text x="136.7" y="154.8">2</text>
<text x="136.7" y="150.7">1</text>
<text x="154.3" y="155.7">MISO</text>
<text x="197.4" y="155.8">1uF</text>
<text x="207.3" y="154.6">10k</text>
<text x="235.1" y="151.8">6</text>
<text x="241" y="155.8">MAX4232AKK-T</text>
<text x="255.5" y="153.8">1uF</text>
<text x="283.3" y="150.5">1uF</text>
<text x="60.2" y="160.7">12</text>
<text x="60.2" y="158.7">13</text>
<text x="79.5" y="159.5">0R</text>
<text x="86.7" y="158">0R</text>
<text x="95.4" y="158.7">CONN-DIL6</text>
<text x="117.9" y="156.6">10k</text>
<text x="127.9" y="160.7">4</text>
<text x="130.1" y="161.6">GND</text>
<text x="136.7" y="160.7">3</text>
<text x="239.5" y="157" transform="rotate(-90 239.5 157)">4</text>
<text x="60.2" y="166.6">9</text>
<text x="60.2" y="164.6">10</text>
<text x="60.2" y="162.6">11</text>
<text x="79.5" y="166.4">0R</text>
<text x="122.8" y="164.6">SN74LV1T125DCKR</text>
<text x="207.3" y="162.5">10k</text>
<text x="222" y="162.5">10k</text>
<text x="60.2" y="172.7">7</text>
<text x="60.2" y="168.4">8</text>
<text x="79.5" y="171.3">0R</text>
<text x="148.5" y="171.4">+Vio</text>
<text x="221.4" y="168.2">1uF</text>
<text x="11.3" y="179.6">A2</text>
<text x="11.3" y="177.6">A1</text>
<text x="11.3" y="175.6">A0</text>
<text x="60.2" y="178.4">4</text>
<text x="60.2" y="176.4">5</text>
<text x="60.2" y="174.5">6</text>
<text x="79.5" y="176.2">0R</text>
<text x="107.6" y="178.4">REGEN</text>
<text x="127.7" y="176.4">1</text>
<text x="136.5" y="176.4">6</text>
<text x="154.3" y="177.3">SSB</text>
<text x="11.3" y="185.5">A5</text>
<text x="11.3" y="183.5">A4</text>
<text x="11.3" y="181.5">A3</text>
<text x="60.2" y="184.3">1</text>
<text x="60.2" y="182.3">2</text>
<text x="60.2" y="180.3">3</text>
<text x="79.5" y="181.1">0R</text>
<text x="107.6" y="183.3">INT</text>
<text x="127.7" y="184.3">3</text>
<text x="127.7" y="180.3">2</text>
<text x="136.5" y="184.3">4</text>
<text x="136.5" y="182.2">5</text>
<text x="154.3" y="185.2">RST</text>
<text x="60.2" y="186.3">0</text>
<text x="65.5" y="190.5" transform="rotate(-90 65.5 190.5)">6</text>
<text x="67.4" y="190.5" transform="rotate(-90 67.4 190.5)">5</text>
<text x="69.4" y="190.5" transform="rotate(-90 69.4 190.5)">4</text>
<text x="71.4" y="190.5" transform="rotate(-90 71.4 190.5)">3</text>
<text x="73.4" y="190.5" transform="rotate(-90 73.4 190.5)">2</text>
<text x="75.3" y="190.5" transform="rotate(-90 75.3 190.5)">1</text>
<text x="93.1" y="190.5" transform="rotate(-90 93.1 190.5)">4</text>
<text x="95" y="190.5" transform="rotate(-90 95 190.5)">3</text>
<text x="96.9" y="190.5" transform="rotate(-90 96.9 190.5)">2</text>
<text x="98.9" y="190.5" transform="rotate(-90 98.9 190.5)">1</text>
<text x="128.7" y="190.2">NC7WZ17</text>
<text x="230.1" y="189.2">TITLE:</text>
<text x="279.2" y="189.2">DATE:</text>
<text x="15" y="192.6">ARDUINO UNO</text>
<text x="279.2" y="197.1">PAGE:</text>
<text x="63.8" y="201">CONN-H6</text>
<text x="91.3" y="201">CONN-SIL4</text>
<text x="182.9" y="202.8">I²C INTERFACE: SCL=SCLK, SDA=MOSI, A0=MISO, A1=SSB</text>
<text x="230.1" y="202">BY:</text>
<text x="236" y="202">Adrian Verity</text>
<text x="265.5" y="202">REV:</text>
<text x="271.4" y="202">2.0</text>
</g>
<g font-size="1.4">
<text x="15.8" y="148.8" transform="rotate(90 15.8 148.8)">Reset BTN</text>
<text x="30.6" y="147.6" transform="rotate(90 30.6 147.6)">ON</text>
<text x="50.9" y="155.9">AREF</text>
<text x="48.3" y="161.6">PB4/MISO</text>
<text x="48.8" y="159.8">PB5/SCK</text>
<text x="17.5" y="162.6">RESET</text>
<text x="42.6" y="163.7">~ PB3/MOSI/OC2A</text>
<text x="46.4" y="167.5">~ PB1/OC1A</text>
<text x="46.5" y="165.7">~ PB2/OC1B</text>
<text x="25.5" y="171.6" transform="rotate(90 25.5 171.6)">ANALOG IN</text>
<text x="44.2" y="169.5">PB0/ICP1/CLKO</text>
<text x="48.5" y="173.6">PD7/AIN1</text>
<text x="17.7" y="178.7">PC1/ADC1</text>
<text x="17.7" y="176.7">PC0/ADC0</text>
<text x="44.5" y="177.5">~ PD5/T1/OC0B</text>
<text x="46.6" y="179.5">PD4/T0/XCK</text>
<text x="47.3" y="175.6">~ PD7/AIN1</text>
<text x="17.5" y="182.6">PC3/ADC3</text>
<text x="17.5" y="180.6">PC2/ADC2</text>
<text x="17.6" y="184.4">PC4/ADC4/SDA</text>
<text x="43.2" y="181.4">~ PD3/INT1/OC2B</text>
<text x="48.6" y="183.2">PD2/INT0</text>
<text x="48.9" y="185">PD1/TXD</text>
<text x="17.4" y="186.4">PC5/ADC5/SCL</text>
<text x="48.8" y="186.9">PD0/RXD</text>
</g>
<g font-size="1.1">
<text x="34" y="173" transform="rotate(-90 34 173)">1121</text>
<text x="35" y="179.4" transform="rotate(-90 35 179.4)">ATMEGA328P-PU</text>
</g>
</svg>
